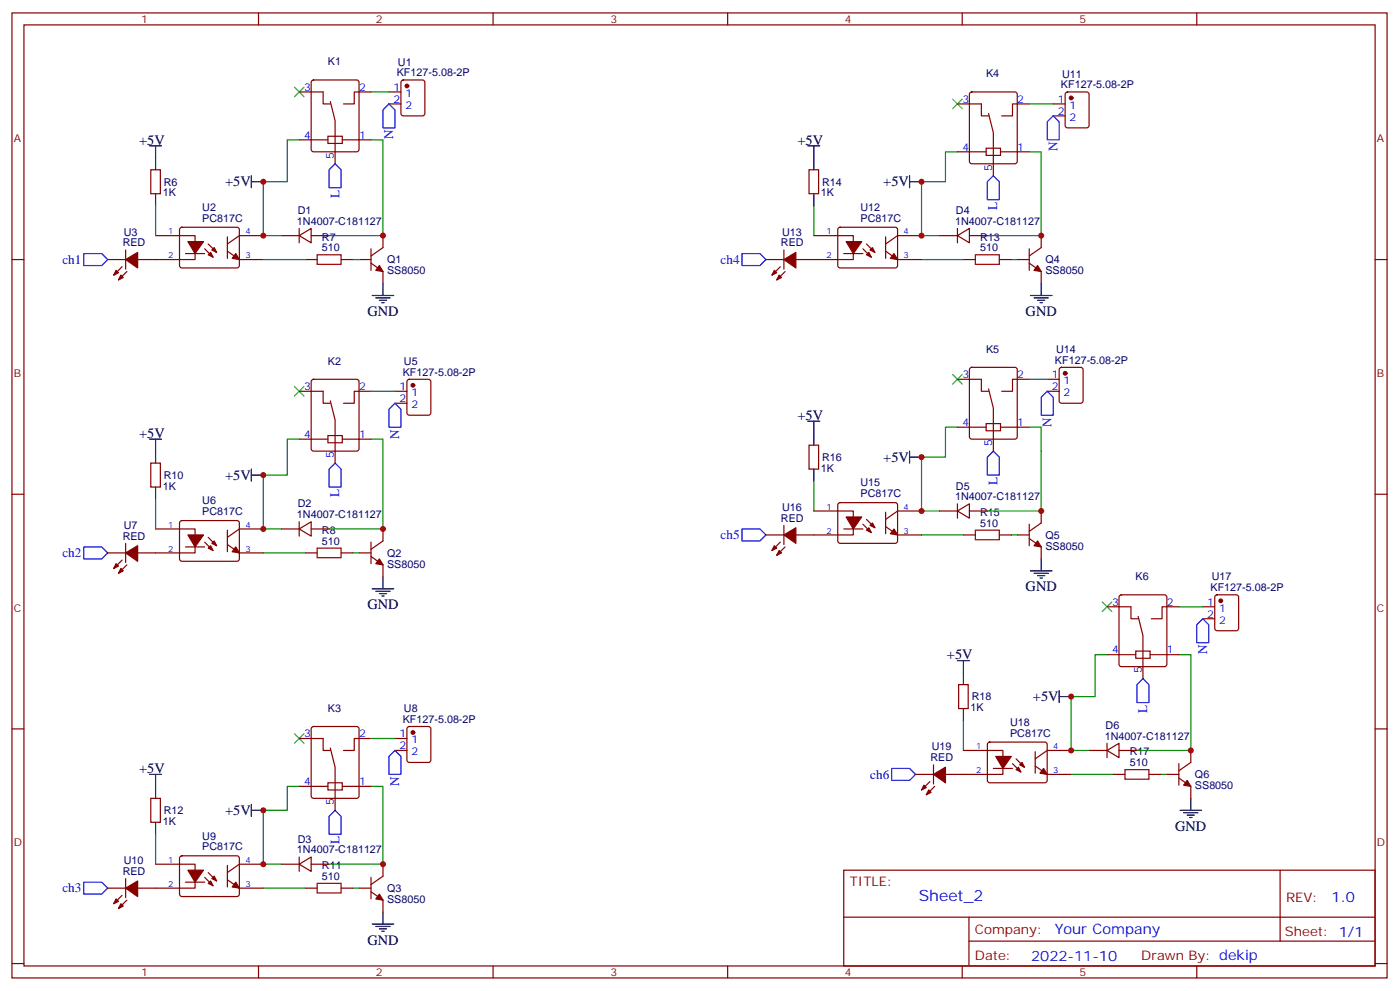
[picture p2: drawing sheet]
<svg xmlns="http://www.w3.org/2000/svg" width="413mm" height="292mm" viewBox="0 0 413 292" stroke-linecap="round" stroke-linejoin="round" font-family="sans-serif">
<g fill="none" stroke="#870000" stroke-width=".35">
<path d="M3.5 3.8h405.4v284.3h-405.4zM7.1 7.3h398.2v277.3h-398.2zM76.2 3.8v3.5M145.3 3.8v3.5M214.5 3.8v3.5M283.6 3.8v3.5M352.8 3.8v3.5M88.2 27.1h7v3.5h2.2M92 23.8l.4-.2h12.7l.7 .4v20l-.4 .7h-13l-.6-.4-.1-20zM97.4 29.9l1.4 5.7v12.7M109.4 27.1h-5v3.5h-3.2M114.7 27.1h3.5"/>
<path d="M114.7 30.6h3.5M118.4 23.8l.5-.2h5.6l.7 .4v9.4l-.4 .7h-5.9l-.7-.4v-9.4zM282.2 30.6h7.1v3.5h2.1M286 27.3l.5-.2h12.7l.6 .4 .1 20.1-.5 .6-12.9 .1-.7-.5v-20zM291.4 33.4l1.4 5.7v12.7M303.4 30.6h-5v3.5h-3.1M310.4 30.6h3.6M310.4 34.1h3.6M314.2 27.3l.5-.2h5.6l.7 .4v9.5l-.4 .6-5.9 .1-.7-.5v-9.4zM44.4 50h2.9v7.1h-2.9zM88.2 41.2h8.5M96.7 40.1h4.2v2.2h-4.2z"/>
<path d="M100.9 41.2h8.5M238.5 50h2.8v7.1h-2.8zM282.2 44.7h8.5M290.7 43.7h4.2v2.1h-4.2zM294.9 44.7h8.5M3.5 76.5h3.6M31.7 76.5h5.3M36 78.6l-2.5 2.5M37 73.7v5.6M45.9 69.4h11.6v7.1h-16.9M53.2 67.2l.4-.2h16.5l.5 .7-.1 10.8-.7 .5-16.5-.1-.4-.7v-10.5zM54.7 74.7h5.6"/>
<path d="M60.3 73.3l2.5 2.5M61.4 71.9l2.5 2.5M67 74l3.6 2.5h7M67 69.8v6.3M77.6 69.4h-7l-3.6 2.5M82.9 69.4h5.3M88.2 69.4l3.5-2.1v4.2zM88.2 67.3v4.2M90 76.5h3.5M91.7 69.4h5.3M100.5 76.5h3.6M105.8 76.5h3.6"/>
<path d="M109.4 77.5l3.5 2.5v3.5M109.4 73.3v6.4M112.9 69.4v3.6l-3.5 2.4M225.8 76.5h5.3M230 78.6l-2.5 2.5M231.1 73.7v5.6M239.9 69.4h11.6v7.1h-16.9M247.2 67.2l.4-.2h16.6l.4 .7-.1 10.8-.6 .5-16.5-.1-.5-.7v-10.5zM248.7 74.7h5.7M254.4 73.3l2.4 2.5M255.4 71.9l2.5 2.5M261.1 74l3.5 2.5h7"/>
<path d="M261.1 69.8v6.3M271.6 69.4h-7l-3.5 2.5M276.9 69.4h5.3M282.2 69.4l3.6-2.1v4.2zM282.2 67.3v4.2M284 76.5h3.5M285.8 69.4h5.2M294.6 76.5h3.5M299.9 76.5h3.5M303.4 77.5l3.5 2.5v3.5M303.4 73.3v6.4M306.9 69.4v3.6l-3.5 2.4"/>
<path d="M405.3 76.5h3.6M37.4 80l-2.5 2.5M231.4 80l-2.4 2.5M88.2 115.3h7v3.5h2.2M92 112l.4-.2h12.7l.7 .4v20l-.4 .7h-13l-.6-.4-.1-20zM97.4 118.1l1.4 5.7v12.7M109.4 115.3h-5v3.5h-3.2M116.4 115.3h3.5M116.4 118.8h3.5M120.2 112l.4-.2h5.7l.6 .4 .1 9.4-.5 .7h-5.9l-.6-.4-.1-9.4zM282.2 111.8h7.1v3.5h2.1M286 108.4l.5-.2h12.7l.6 .5 .1 20-.5 .6-12.9 .1-.7-.5v-20z"/>
<path d="M291.4 114.6l1.4 5.6v12.7M303.4 111.8h-5v3.5h-3.1M308.7 115.3h3.5M308.7 111.8h3.5M312.4 108.4l.5-.2h5.7l.6 .5 .1 9.4-.5 .7h-5.9l-.6-.4-.1-9.5zM44.4 136.5h2.9v7h-2.9zM88.2 129.4h8.5M96.7 128.3h4.2v2.2h-4.2zM100.9 129.4h8.5M238.5 131.2h2.8v7h-2.8zM282.2 125.9h8.5M290.7 124.8h4.2v2.1h-4.2z"/>
<path d="M294.9 125.9h8.5M3.5 145.6h3.6M45.9 155.9h11.6v7h-16.9M53.2 153.6l.4-.2h16.5l.5 .7-.1 10.9-.7 .4-16.5-.1-.4-.6v-10.6zM60.3 159.7l2.5 2.5M61.4 158.3l2.5 2.5M67 156.2v6.4M77.6 155.9h-7l-3.6 2.4M82.9 155.9h5.3M88.2 155.9l3.5-2.2v4.3zM88.2 153.7v4.3M91.7 155.9h5.3"/>
<path d="M109.4 159.7v6.4M112.9 155.9v3.5l-3.5 2.5M225.8 157.6h5.3M230 159.7l-2.5 2.5M231.1 154.8v5.6M239.9 150.6h11.6v7h-16.9M247.2 148.3l.4-.2 16.6 .1 .4 .6-.1 10.9-.6 .4-16.5-.1-.5-.6v-10.6zM248.7 155.9h5.7M254.4 154.4l2.4 2.5M255.4 153l2.5 2.5M261.1 150.9v6.4M261.1 155.2l3.5 2.4h7"/>
<path d="M271.6 150.6h-7l-3.5 2.4M276.9 150.6h5.3M282.2 150.6l3.6-2.2v4.3zM282.2 148.4v4.3M284 157.6h3.5M285.8 150.6h5.2M294.6 157.6h3.5M299.9 157.6h3.5M303.4 158.7l3.5 2.4v3.6M303.4 154.4v6.4M306.9 150.6v3.5l-3.5 2.5M405.3 145.6h3.6"/>
<path d="M31.7 162.9h5.3M36 165l-2.5 2.5M37 160.1v5.6M37.4 166.4l-2.5 2.5M54.7 161.1h5.6M67 160.4l3.6 2.5h7M90 162.9h3.5M100.5 162.9h3.6M105.8 162.9h3.6M109.4 164l3.5 2.4v3.6M231.4 161.1l-2.4 2.5M326.3 178.8h7.1v3.5h2.1"/>
<path d="M330.1 175.5l.5-.2h12.7l.6 .4 .1 20-.5 .7h-12.9l-.7-.4-.1-20zM347.5 178.8h-5v3.5h-3.1M354.5 178.8h3.6M358.3 175.5l.5-.2h5.6l.7 .4v9.4l-.4 .7h-5.9l-.7-.4v-9.4zM326.3 192.9h8.5M334.8 191.8h4.2v2.2h-4.2zM335.5 181.6l1.4 5.7v12.7M339 192.9h8.5M354.5 182.3h3.6M3.5 214.8h3.6M88.2 217.6h7v3.5h2.2M92 214.3l.4-.2h12.7l.7 .4v20l-.4 .7h-13l-.6-.4-.1-20z"/>
<path d="M109.4 217.6h-5v3.5h-3.2M116.4 217.6h3.5M120.2 214.3l.4-.2h5.7l.6 .4 .1 9.4-.5 .7h-5.9l-.6-.4-.1-9.4zM282.6 201.7h2.8v7.1h-2.8zM291.3 218.9l.4-.2h16.5l.5 .7-.1 10.8-.6 .4h-16.5l-.5-.7v-10.5zM326.3 219v4.2M405.3 214.8h3.6M44.4 235.2h2.9v7.1h-2.9zM88.2 231.7h8.5M96.7 230.6h4.2v2.2h-4.2zM97.4 220.4l1.4 5.7v12.7M100.9 231.7h8.5"/>
<path d="M116.4 221.1h3.5M269.9 228.2h5.3M274.1 230.3l-2.5 2.5M275.2 225.4v5.6M275.5 231.7l-2.5 2.5M284 221.1h11.6v7.1h-16.9M292.8 226.4h5.6M298.4 225l2.5 2.5M299.5 223.6l2.5 2.5M305.2 225.7l3.5 2.5h7M305.2 221.5v6.3M315.7 221.1h-7l-3.5 2.5"/>
<path d="M321 221.1h5.3M326.3 221.1l3.5-2.1v4.2zM328.1 228.2h3.5M329.8 221.1h5.3M338.7 228.2h3.5M344 228.2h3.5M347.5 229.2l3.5 2.5v3.5M347.5 225v6.4M351 221.1v3.5l-3.5 2.5M37 258.9v5.6M45.9 254.6h11.6v7.1h-16.9M53.2 252.4l.4-.2h16.5l.5 .7-.1 10.8-.7 .5-16.5-.1-.4-.6v-10.6z"/>
<path d="M54.7 259.9h5.6M60.3 258.5l2.5 2.5M61.4 257.1l2.5 2.5M67 255v6.3M67 259.2l3.6 2.5h7M77.6 254.6h-7l-3.6 2.5M82.9 254.6h5.3M88.2 254.6l3.5-2.1v4.3zM88.2 252.5v4.3M91.7 254.6h5.3M109.4 258.5v6.4M112.9 254.6v3.6l-3.5 2.4"/>
<path d="M248.7 256.4h156.6v28.2h-156.6zM377.3 256.4v20.9M31.7 261.7h5.3M36 263.8l-2.5 2.5M37.4 265.2l-2.5 2.5M90 261.7h3.5M100.5 261.7h3.6M105.8 261.7h3.6M109.4 262.7l3.5 2.5v3.5M248.7 270.2h156.5M285.6 277.3h119.6M285.6 270.2v14.2"/>
<path d="M3.5 283.9h3.6M76.2 284.6v3.5M145.3 284.6v3.5M214.5 284.6v3.5M283.6 284.6v3.5M352.8 284.6v3.5M405.3 283.9h3.6"/>
</g>
<g fill="#870000" stroke="#870000" stroke-width=".35">
<path d="M34.2 79.7l.7 .7-1.4 .7z"/>
<path d="M35.6 81.1l.7 .7-1.4 .7z"/>
<path d="M37 76.5l3.6-2.1v4.6z"/>
<path d="M69.5 74.7l1.1 1.8-2.2-.4z"/>
<path d="M61.4 75.1l.7-.7 .7 1.4z"/>
<path d="M62.4 73.7l.7-.7 .8 1.4z"/>
<path d="M55.4 71.2h4.6l-2.5 3.5z"/>
<path d="M111.8 78.2l1.1 1.8-2.1-.3z"/>
<path d="M111.8 164.7l1.1 1.7-2.1-.3z"/>
<path d="M69.5 161.1l1.1 1.8-2.2-.3z"/>
<path d="M62.1 160.8l.7 1.4-1.4-.7z"/>
<path d="M62.4 160.1l.7-.7 .8 1.4z"/>
<path d="M55.4 157.6h4.6l-2.5 3.5z"/>
<path d="M34.2 166.1l.7 .7-1.4 .7z"/>
<path d="M35.6 167.5l.7 .7-1.4 .7z"/>
<path d="M37 162.9l3.6-2.1v4.6z"/>
<path d="M111.8 263.5l1.1 1.7-2.1-.3z"/>
<path d="M69.5 259.9l1.1 1.8-2.2-.4z"/>
<path d="M61.4 260.3l.7-.7 .7 1.4z"/>
<path d="M62.4 258.9l.7-.7 .8 1.4z"/>
<path d="M55.4 256.4h4.6l-2.5 3.5z"/>
<path d="M34.2 264.9l.7 .7-1.4 .7z"/>
<path d="M35.6 266.3l.7 .7-1.4 .7z"/>
<path d="M37 261.7l3.6-2.1v4.6z"/>
<path d="M305.9 78.2l1 1.8-2.1-.3z"/>
<path d="M263.5 74.7l1.1 1.8-2.1-.4z"/>
<path d="M256.1 74.4l.7 1.4-1.4-.7z"/>
<path d="M257.2 73l.7 1.4-1.4-.7z"/>
<path d="M249.4 71.2h4.6l-2.5 3.5z"/>
<path d="M228.2 79.7l.8 .7-1.5 .7z"/>
<path d="M229.7 81.1l.7 .7-1.4 .7z"/>
<path d="M231.1 76.5l3.5-2.1v4.6z"/>
<path d="M305.9 159.4l1 1.7-2.1-.3z"/>
<path d="M263.5 155.9l1.1 1.7-2.1-.3z"/>
<path d="M255.4 156.2l.7-.7 .7 1.4z"/>
<path d="M256.5 154.8l.7-.7 .7 1.4z"/>
<path d="M249.4 152.3h4.6l-2.5 3.6z"/>
<path d="M228.2 160.8l.8 .7-1.5 .7z"/>
<path d="M229.7 162.2l.7 .7-1.4 .7z"/>
<path d="M231.1 157.6l3.5-2.1v4.6z"/>
<path d="M350 229.9l1 1.8-2.1-.3z"/>
<path d="M307.6 226.4l1.1 1.8-2.1-.4z"/>
<path d="M300.2 226.1l.7 1.4-1.4-.7z"/>
<path d="M300.6 225.4l.7-.8 .7 1.5z"/>
<path d="M293.5 222.9h4.6l-2.5 3.5z"/>
<path d="M272.3 231.4l.7 .7-1.4 .7z"/>
<path d="M273.8 232.8l.7 .7-1.5 .7z"/>
<path d="M275.2 228.2l3.5-2.1v4.5z"/>
<circle cx="119.9" cy="25.3" r=".53"/>
<circle cx="121.7" cy="113.5" r=".53"/>
<circle cx="121.7" cy="215.8" r=".53"/>
<circle cx="315.7" cy="28.9" r=".53"/>
<circle cx="314" cy="110" r=".53"/>
<circle cx="359.8" cy="177" r=".53"/>
</g>
<g fill="none" stroke="#000" stroke-width=".35">
<path d="M44.1 43h3.5M45.9 43v7M45.9 57.1v3.5M74.1 53.6h3.5M74.1 51.8v3.5M238.1 43h3.6M239.9 43v7M239.9 57.1v3.5M268.1 53.6h3.5M268.1 51.8v3.5M109.7 87.1h6.4M110.8 87.8h4.2"/>
<path d="M111.8 88.5h2.1M112.5 89.2h.7M112.9 83.5v3.6M303.7 87.1h6.4M304.8 87.8h4.2M305.9 88.5h2.1M306.6 89.2h.7M306.9 83.5v3.6M44.1 129.4h3.5M45.9 129.4v7.1M74.1 138.2v3.5M74.1 140h3.5"/>
<path d="M238.1 124.1h3.6M239.9 124.1v7.1M239.9 138.2v3.5M268.1 132.9v3.6M268.1 134.7h3.5M45.9 143.5v3.5M109.7 173.5h6.4M110.8 174.2h4.2M111.8 174.9h2.1M112.5 175.6h.7M112.9 170v3.5M303.7 168.2h6.4"/>
<path d="M304.8 168.9h4.2M305.9 169.6h2.1M306.6 170.3h.7M306.9 164.7v3.5M282.2 194.7h3.6M284 194.7v7M284 208.8v3.5M312.2 205.2h3.5M312.2 203.5v3.5M44.1 228.2h3.5M45.9 228.2v7M74.1 237v3.5"/>
<path d="M74.1 238.8h3.5M347.8 238.8h6.4M348.9 239.5h4.2M351 235.2v3.6M45.9 242.3v3.5M350 240.2h2.1M350.7 240.9h.7M109.7 272.3h6.4M110.8 273h4.2M111.8 273.7h2.1M112.5 274.4h.7M112.9 268.7v3.6"/>
</g>
<g fill="none" stroke="#008700" stroke-width=".35">
<path d="M109.4 27.1h5.3M303.4 30.6h7M88.2 41.2h-3.5v12.4h-7.1v15.8h5.3M109.4 41.2h3.5v28.2h-15.9M282.2 44.7h-3.5v8.9h-7.1v15.8h5.3M303.4 44.7h3.5v24.7h-15.9M45.9 60.6v8.8M77.6 76.5h12.4M104.1 76.5h1.7M239.9 60.6v8.8M271.6 76.5h12.4M298.1 76.5h1.8"/>
<path d="M109.4 115.3h7M303.4 111.8h5.3M88.2 129.4h-3.5v10.6h-7.1v15.9h5.3M109.4 129.4h3.5v26.5h-15.9M282.2 125.9h-3.5v8.8h-7.1v15.9h5.3M303.4 125.9h3.5v24.7h-15.9M45.9 147v8.9M239.9 141.7v8.9M271.6 157.6h12.4M298.1 157.6h1.8M77.6 162.9h12.4M104.1 162.9h1.7"/>
<path d="M347.5 178.8h7M326.3 192.9h-3.5v12.3h-7.1v15.9h5.3M347.5 192.9h3.5v28.2h-15.9M109.4 217.6h7M284 212.3v8.8M88.2 231.7h-3.5v7.1h-7.1v15.8h5.3M109.4 231.7h3.5v22.9h-15.9M315.7 228.2h12.4M342.2 228.2h1.8M45.9 245.8v8.8M77.6 261.7h12.4M104.1 261.7h1.7"/>
</g>
<g fill="none" stroke="#00f" stroke-width=".35">
<path d="M114.7 30.6l1.7 1.8v5.3h-3.5v-5.3zM310.4 34.1l1.8 1.8v5.3h-3.5v-5.3zM98.8 48.3l1.7 1.7v5.3h-3.5v-5.3zM292.8 51.8l1.8 1.8v5.2h-3.6v-5.2zM24.7 74.7h5.3l1.7 1.8-1.7 1.7h-5.3zM218.7 74.7h5.3l1.8 1.8-1.8 1.7h-5.3zM116.4 118.8l1.8 1.8v5.3h-3.5v-5.3zM306.9 117.1l1.8-1.8 1.7 1.8v5.2h-3.5zM98.8 136.5l1.7 1.7v5.3h-3.5v-5.3zM292.8 132.9l1.8 1.8v5.3h-3.6v-5.3zM218.7 155.9h5.3l1.8 1.7-1.8 1.8h-5.3zM24.7 161.1h5.3l1.7 1.8-1.7 1.8h-5.3z"/>
<path d="M336.9 200l1.8 1.7v5.3h-3.6v-5.3zM354.5 182.3l1.8 1.8v5.3h-3.5v-5.3zM98.8 238.8l1.7 1.7v5.3h-3.5v-5.3zM116.4 221.1l1.8 1.8v5.3h-3.5v-5.3zM262.8 226.4h5.3l1.8 1.8-1.8 1.7h-5.3zM24.7 259.9h5.3l1.7 1.8-1.7 1.8h-5.3z"/>
</g>
<path d="M93.5 75.1h7v2.8h-7zM287.5 75.1h7.1v2.8h-7.1zM287.5 156.2h7.1v2.8h-7.1zM93.5 161.5h7v2.8h-7zM331.6 226.8h7.1v2.8h-7.1zM93.5 260.3h7v2.8h-7z" fill="none" stroke="#a10000" stroke-width=".35"/>
<path d="M86.8 25.7l2.8 2.8M89.6 25.7l-2.8 2.8M280.8 29.2l2.8 2.8M283.6 29.2l-2.8 2.8M86.8 113.9l2.8 2.8M89.6 113.9l-2.8 2.8M280.8 110.3l2.8 2.9M283.6 110.3l-2.8 2.9M324.9 177.4l2.8 2.8M327.7 177.4l-2.8 2.8M86.8 216.2l2.8 2.8M89.6 216.2l-2.8 2.8" fill="none" stroke="#3c3" stroke-width=".35"/>
<g fill="#c00">
<circle cx="112.9" cy="69.4" r=".88"/>
<circle cx="77.6" cy="53.6" r=".88"/>
<circle cx="77.6" cy="69.4" r=".88"/>
<circle cx="77.6" cy="155.9" r=".88"/>
<circle cx="77.6" cy="140" r=".88"/>
<circle cx="112.9" cy="155.9" r=".88"/>
<circle cx="77.6" cy="254.6" r=".88"/>
<circle cx="77.6" cy="238.8" r=".88"/>
<circle cx="112.9" cy="254.6" r=".88"/>
<circle cx="271.6" cy="69.4" r=".88"/>
<circle cx="271.6" cy="53.6" r=".88"/>
<circle cx="306.9" cy="69.4" r=".88"/>
<circle cx="271.6" cy="150.6" r=".88"/>
<circle cx="271.6" cy="134.7" r=".88"/>
<circle cx="306.9" cy="150.6" r=".88"/>
<circle cx="315.7" cy="221.1" r=".88"/>
<circle cx="315.7" cy="205.2" r=".88"/>
<circle cx="351" cy="221.1" r=".88"/>
</g>
<text font-size="4.6" fill="#00f" x="270.8" y="265.4">Sheet_2</text>
<g font-size="4.2">
<text x="41" y="42.6">+5V</text>
<text x="235" y="42.6">+5V</text>
<text x="66.3" y="54.9">+5V</text>
<text x="260.4" y="54.9">+5V</text>
<text x="108.3" y="93.1">GND</text>
<text x="302.3" y="93.1">GND</text>
<text x="235" y="123.7">+5V</text>
<text x="41" y="129">+5V</text>
<text x="260.4" y="136.1">+5V</text>
<text x="66.3" y="141.4">+5V</text>
<text x="108.3" y="179.5">GND</text>
<text x="302.3" y="174.2">GND</text>
<text x="279.1" y="194.3">+5V</text>
<text x="304.5" y="206.6">+5V</text>
<text x="41" y="227.8">+5V</text>
<text x="66.3" y="240.1">+5V</text>
<text x="346.4" y="244.8">GND</text>
<text x="108.3" y="278.3">GND</text>
</g>
<g font-size="4.2" fill="#00f">
<text x="392.5" y="265.7">1.0</text>
<text x="310.9" y="275.2">Your Company</text>
<text x="304" y="283">2022-11-10</text>
</g>
<g font-size="3.9" fill="#00f">
<text x="115.9" y="41.1" transform="rotate(-90 115.9 41.1)">N</text>
<text x="311.7" y="44.6" transform="rotate(-90 311.7 44.6)">N</text>
<text x="100.1" y="58.3" transform="rotate(-90 100.1 58.3)">L</text>
<text x="294" y="61.8" transform="rotate(-90 294 61.8)">L</text>
<text x="18.4" y="77.7">ch1</text>
<text x="212.4" y="77.8">ch4</text>
<text x="309.9" y="125.8" transform="rotate(-90 309.9 125.8)">N</text>
<text x="117.7" y="129.3" transform="rotate(-90 117.7 129.3)">N</text>
<text x="294" y="143" transform="rotate(-90 294 143)">L</text>
<text x="100" y="146.5" transform="rotate(-90 100 146.5)">L</text>
<text x="212.4" y="158.9">ch5</text>
<text x="18.4" y="164.2">ch2</text>
<text x="355.8" y="192.8" transform="rotate(-90 355.8 192.8)">N</text>
<text x="338.1" y="210" transform="rotate(-90 338.1 210)">L</text>
<text x="117.7" y="231.6" transform="rotate(-90 117.7 231.6)">N</text>
<text x="256.5" y="229.4">ch6</text>
<text x="100.1" y="248.8" transform="rotate(-90 100.1 248.8)">L</text>
<text x="18.4" y="263">ch3</text>
</g>
<g font-size="3.9" fill="#800">
<text x="250.5" y="261">TITLE:</text>
<text x="379.1" y="265.7">REV:</text>
<text x="287.4" y="275.2">Company:</text>
<text x="378.7" y="275.8">Sheet: 1/1</text>
<text x="287.4" y="282.9">Date:</text>
<text x="336.4" y="282.9">Drawn By: dekip</text>
</g>
<g font-size="3.2" fill="#800">
<text x="41.6" y="6.8">1</text>
<text x="110.8" y="6.8">2</text>
<text x="179.9" y="6.8">3</text>
<text x="249.1" y="6.8">4</text>
<text x="318.2" y="6.8">5</text>
<text x="4.1" y="41.9">A</text>
<text x="405.9" y="41.9">A</text>
<text x="4.1" y="111.1">B</text>
<text x="405.9" y="111.1">B</text>
<text x="4.1" y="180.2">C</text>
<text x="405.9" y="180.2">C</text>
<text x="4.1" y="249.3">D</text>
<text x="405.9" y="249.3">D</text>
<text x="41.6" y="287.6">1</text>
<text x="110.8" y="287.6">2</text>
<text x="179.9" y="287.6">3</text>
<text x="249.1" y="287.6">4</text>
<text x="318.2" y="287.6">5</text>
</g>
<g font-size="3.2" fill="#000080">
<text x="96.6" y="19.3">K1</text>
<text x="116.9" y="22.5">KF127-5.08-2P</text>
<text x="117.3" y="19.3">U1</text>
<text x="290.7" y="22.8">K4</text>
<text x="313.1" y="22.9">U11</text>
<text x="312.7" y="26">KF127-5.08-2P</text>
<text x="48" y="57.8">1K</text>
<text x="48.3" y="54.7">R6</text>
<text x="242" y="57.8">1K</text>
<text x="242.3" y="54.7">R14</text>
<text x="59.6" y="65.4">PC817C</text>
<text x="59.6" y="62.2">U2</text>
<text x="87.8" y="63.1">D1</text>
<text x="253.7" y="65.4">PC817C</text>
<text x="253.7" y="62.2">U12</text>
<text x="281.8" y="63.1">D4</text>
<text x="36.5" y="69.4">U3</text>
<text x="87.5" y="66.3">1N4007-C181127</text>
<text x="94.9" y="70.9">R7</text>
<text x="230.5" y="69.4">U13</text>
<text x="281.6" y="66.3">1N4007-C181127</text>
<text x="288.9" y="70.9">R13</text>
<text x="36.2" y="72.6">RED</text>
<text x="94.9" y="74">510</text>
<text x="114.1" y="77.6">Q1</text>
<text x="230.2" y="72.6">RED</text>
<text x="288.9" y="74">510</text>
<text x="308.1" y="77.6">Q4</text>
<text x="114.1" y="80.8">SS8050</text>
<text x="308.1" y="80.8">SS8050</text>
<text x="96.6" y="107.5">K2</text>
<text x="119.1" y="107.5">U5</text>
<text x="290.7" y="103.9">K5</text>
<text x="311" y="107.2">KF127-5.08-2P</text>
<text x="311.3" y="104">U14</text>
<text x="118.7" y="110.7">KF127-5.08-2P</text>
<text x="242.3" y="135.8">R16</text>
<text x="48.3" y="141.1">R10</text>
<text x="242" y="138.9">1K</text>
<text x="253.7" y="143.3">U15</text>
<text x="48" y="144.2">1K</text>
<text x="59.6" y="148.6">U6</text>
<text x="87.8" y="149.5">D2</text>
<text x="253.7" y="146.5">PC817C</text>
<text x="281.6" y="147.4">1N4007-C181127</text>
<text x="281.8" y="144.2">D5</text>
<text x="36.5" y="155.9">U7</text>
<text x="59.6" y="151.8">PC817C</text>
<text x="87.5" y="152.7">1N4007-C181127</text>
<text x="230.2" y="153.7">RED</text>
<text x="230.5" y="150.6">U16</text>
<text x="288.9" y="155.2">510</text>
<text x="288.9" y="152">R15</text>
<text x="36.2" y="159">RED</text>
<text x="94.9" y="160.4">510</text>
<text x="94.9" y="157.3">R8</text>
<text x="308.1" y="161.9">SS8050</text>
<text x="308.1" y="158.8">Q5</text>
<text x="114.1" y="167.2">SS8050</text>
<text x="114.1" y="164.1">Q2</text>
<text x="334.8" y="171">K6</text>
<text x="357.2" y="171">U17</text>
<text x="356.8" y="174.2">KF127-5.08-2P</text>
<text x="96.6" y="209.8">K3</text>
<text x="119.1" y="209.8">U8</text>
<text x="286.1" y="209.5">1K</text>
<text x="286.4" y="206.4">R18</text>
<text x="118.7" y="213">KF127-5.08-2P</text>
<text x="297.8" y="213.9">U18</text>
<text x="325.9" y="214.8">D6</text>
<text x="274.6" y="221.1">U19</text>
<text x="297.8" y="217.1">PC817C</text>
<text x="325.7" y="217.9">1N4007-C181127</text>
<text x="274.3" y="224.3">RED</text>
<text x="333" y="225.7">510</text>
<text x="333" y="222.6">R17</text>
<text x="352.2" y="232.5">SS8050</text>
<text x="352.2" y="229.3">Q6</text>
<text x="48.3" y="239.9">R12</text>
<text x="48" y="243">1K</text>
<text x="59.6" y="250.6">PC817C</text>
<text x="59.6" y="247.4">U9</text>
<text x="87.5" y="251.5">1N4007-C181127</text>
<text x="87.8" y="248.3">D3</text>
<text x="36.2" y="257.8">RED</text>
<text x="36.5" y="254.6">U10</text>
<text x="94.9" y="256.1">R11</text>
<text x="94.9" y="259.2">510</text>
<text x="114.1" y="262.8">Q3</text>
<text x="114.1" y="266">SS8050</text>
</g>
<g font-size="3.2" fill="#00f">
<text x="89.7" y="26.7">3</text>
<text x="105.8" y="26.7">2</text>
<text x="116" y="26.7">1</text>
<text x="119.5" y="28.5">1</text>
<text x="116" y="30.3">2</text>
<text x="119.5" y="32">2</text>
<text x="283.7" y="30.3">3</text>
<text x="299.9" y="30.3">2</text>
<text x="311.8" y="30.3">1</text>
<text x="311.8" y="33.8">2</text>
<text x="315.3" y="32">1</text>
<text x="315.3" y="35.6">2</text>
<text x="89.7" y="40.9">4</text>
<text x="105.8" y="40.9">1</text>
<text x="98.4" y="46.7" transform="rotate(-90 98.4 46.7)">5</text>
<text x="283.7" y="44.4">4</text>
<text x="299.9" y="44.4">1</text>
<text x="292.5" y="50.3" transform="rotate(-90 292.5 50.3)">5</text>
<text x="283.7" y="111.4">3</text>
<text x="299.9" y="111.4">2</text>
<text x="310" y="111.4">1</text>
<text x="313.5" y="113.2">1</text>
<text x="89.7" y="114.9">3</text>
<text x="105.8" y="114.9">2</text>
<text x="117.8" y="114.9">1</text>
<text x="117.8" y="118.5">2</text>
<text x="121.2" y="116.7">1</text>
<text x="310" y="114.9">2</text>
<text x="313.5" y="116.7">2</text>
<text x="121.2" y="120.2">2</text>
<text x="283.7" y="125.5">4</text>
<text x="299.9" y="125.5">1</text>
<text x="89.7" y="129">4</text>
<text x="105.8" y="129">1</text>
<text x="292.5" y="131.4" transform="rotate(-90 292.5 131.4)">5</text>
<text x="98.4" y="134.9" transform="rotate(-90 98.4 134.9)">5</text>
<text x="327.8" y="178.4">3</text>
<text x="344" y="178.4">2</text>
<text x="355.9" y="178.4">1</text>
<text x="355.9" y="182">2</text>
<text x="359.4" y="180.2">1</text>
<text x="359.4" y="183.7">2</text>
<text x="327.8" y="192.5">4</text>
<text x="344" y="192.5">1</text>
<text x="336.5" y="198.4" transform="rotate(-90 336.5 198.4)">5</text>
<text x="89.7" y="217.2">3</text>
<text x="105.8" y="217.2">2</text>
<text x="117.8" y="217.2">1</text>
<text x="117.8" y="220.8">2</text>
<text x="121.2" y="219">1</text>
<text x="121.2" y="222.5">2</text>
<text x="89.7" y="231.4">4</text>
<text x="105.8" y="231.4">1</text>
<text x="98.4" y="237.2" transform="rotate(-90 98.4 237.2)">5</text>
</g>
<g font-size="2.5" fill="#00f">
<text x="49.6" y="69.1">1</text>
<text x="72.3" y="69.1">4</text>
<text x="243.6" y="69.1">1</text>
<text x="266.3" y="69.1">4</text>
<text x="49.6" y="76.1">2</text>
<text x="72.3" y="76.1">3</text>
<text x="243.6" y="76.1">2</text>
<text x="266.3" y="76.1">3</text>
<text x="49.6" y="155.5">1</text>
<text x="72.3" y="155.5">4</text>
<text x="243.6" y="150.2">1</text>
<text x="266.3" y="150.2">4</text>
<text x="243.6" y="157.3">2</text>
<text x="266.3" y="157.3">3</text>
<text x="49.6" y="162.6">2</text>
<text x="72.3" y="162.6">3</text>
<text x="287.7" y="220.8">1</text>
<text x="310.4" y="220.8">4</text>
<text x="287.7" y="227.8">2</text>
<text x="310.4" y="227.8">3</text>
<text x="49.6" y="254.3">1</text>
<text x="72.3" y="254.3">4</text>
<text x="49.6" y="261.3">2</text>
<text x="72.3" y="261.3">3</text>
</g>
</svg>
